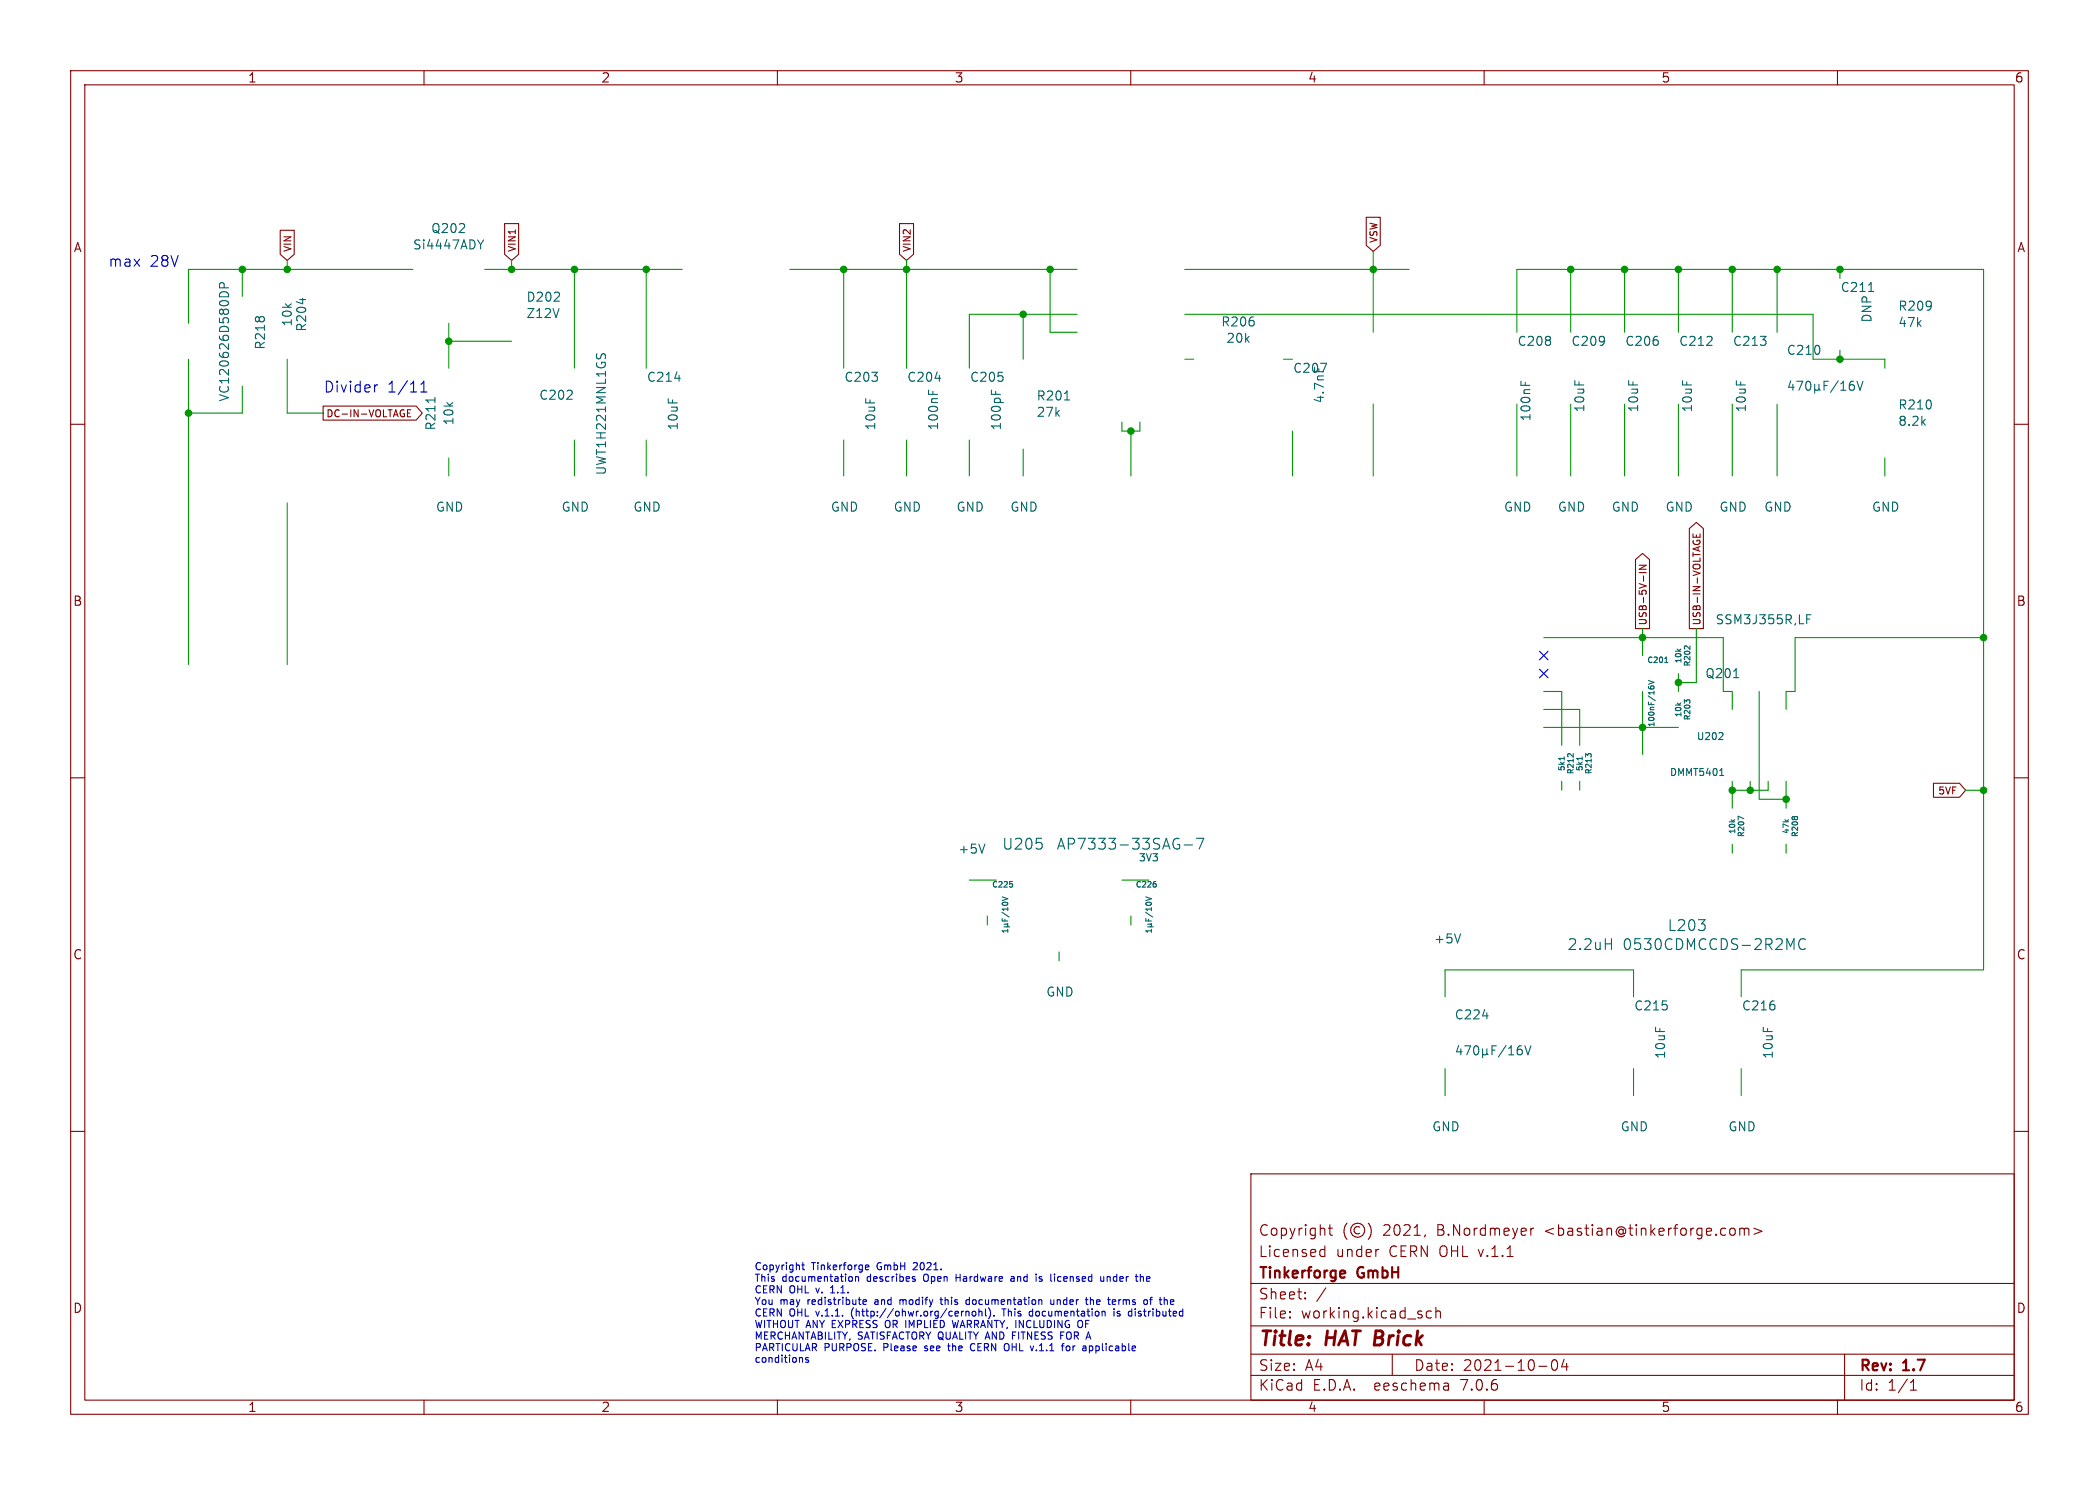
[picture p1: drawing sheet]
<svg xmlns="http://www.w3.org/2000/svg" width="297mm" height="210mm" viewBox="0 0 297 210" stroke-linecap="round" stroke-linejoin="round" font-family="sans-serif">
<g fill="none" stroke="#840000" stroke-width=".15">
<path d="M10 10h277v190h-277zM12 12h273v186h-273zM60 10v2M110 10v2M160 10v2M210 10v2M260 10v2M39.6 32.6h2v3.4l-1 .8-1-.8zM71.4 31.6h2v4.4l-1 .8-1-.8zM127.3 31.6h2v4.4l-1 .8-1-.8zM193.3 30.7h2v4l-1 .9-1-.9zM10 60h2"/>
<path d="M45.7 57.4h13.2l.9 1-.9 1h-13.2zM57.7 58.4h.3M58.1 58h-.4v.9h.4M285 60h2M231.4 79.1l1-.8 1 .8v9.8h-2zM231.9 79.9h1l-1 .6h1M239 74.7l1-.8 1 .8v14.2h-2zM239.6 75.5v.5h1v-.5M239.6 76.4v.1M240 75.6v.4M240.1 76.6v-.2h.4l.1 .2M231.9 81h1"/>
<path d="M10 110h2M273.6 110.8h3.7l.8 1-.8 1h-3.7zM285 110h2M10 160h2M285 160h2M177 166h108v32h-108zM186.9 177.6l.1 .1 .5-.1M186.9 176.8l.1-.1 .5 .1M187.5 176.2v1.5M188 173.7h.5M188.2 173.2v1.3v.1l.3 .1M190.6 173a1.72 1.72 0 0 0 0 2.3"/>
<path d="M192.4 173.6a.52 .52 0 0 0-.8 .4 .52 .52 0 0 0 .8 .4M193.6 173a1.72 1.72 0 0 1 0 2.3M195 176.7h.1M201.7 174.6l-.2 .3M216.6 173.7v1M217 173.7l-.3 .1-.1 .2M245 173.7a.41 .41 0 0 1 .5 .3v.4a.41 .41 0 0 1-.5 .3M246.2 173.8a.37 .37 0 0 1 .6 .1M246.2 173.7v1M246.8 173.9l.2-.2 .4 .1 .1 .9M246.8 173.9v.8M248.2 173.7l1.1 .4-1.1 .5"/>
<path d="M60 198v2M110 198v2M160 198v2M177 194.5h108M177 191.5h108M177 187.5h108M177 181.5h108M182.5 186.3h.1l-.1 .1M182.5 186.3v.1M182.5 185.5v.1M182.5 185.5h.1l-.1 .1M184.7 183.6v.1"/>
<path d="M184.7 183.6h-.1l.1 .1M184.7 182.8v.1M184.7 182.8h-.1l.1 .1M187.6 182.1l-1.3 2M197 191.5v3M202.5 185.5l-.4-.1-.3 .3v.4l.2 .2 .1 .1 .4-.1M203.2 185.5a.37 .37 0 0 1 .6 .1v.8M203.2 184.9v1.5M204.9 195.7l.1 .9M205 196.5l-.2 .1M205 196h-.2M210 198v2"/>
<path d="M217.7 193.2h1.2M219.7 192.4a.36 .36 0 0 1 .3-.1 .36 .36 0 0 1 .3 .3 .77 .77 0 0 1-.4 1.2 .91 .91 0 0 1-.2-1.4zM221.3 192.2l-.3 1.1h.9M221.7 192.8v1M260 198v2M261 191.5v6.5M270.3 196.6h.9M270.3 195.5l.4-.4v1.5"/>
<circle cx="192.1" cy="174" r="1"/>
</g>
<path d="M190.1 179.7l.2 .1v.2l-.7 .2M190.3 180.6l-.2 .1" fill="none" stroke="#840000" stroke-width=".3"/>
<g fill="none" stroke="#0000c2" stroke-width=".15">
<path d="M53.4 54.4l-.2 .1-.2 .2M59.5 55.4h.9M59.5 54.3l.5-.4v1.5M113.5 178.9h.3M113.6 178.6v.8l.2 .2M122.5 179l.1-.1h.2l.1 .1v.1l-.4 .1M122.5 179.4l.1 .2 .3-.1M129.3 178.6l-.1 .1M129.8 179l-.6 .6h.6M113.4 192l.2 .1v.6M114.4 192h-.3l-.1 .1v.2l.4 .1v.2h-.4M117.5 182.8h.6"/>
<path d="M117.7 182l-.2 .1M120.3 180.5l.2 .1 .1 .1v.4l-.3 .1M120.5 185.4v.7M121.1 180.6l.1-.1 .2 .1 .1 .6M121.1 180.5v.7M122.1 184.1l.5-.1v-.2h-.3l-.2 .1 .1 .5h.4M123.8 184.1v.3M125.3 186.9v.7M127.3 183.8v.7M127.6 183.8l-.3 .1M129.4 180.9l.1 .1-.1 .2M129.4 180.5l.1 .1"/>
<path d="M130.7 180.3v.8M130.8 191h.1M130.9 190.4v.2M133 183.8h.4M133.1 183.5v.8l.3 .2M134.1 190.3h.4M134.2 190v.9l.3 .1M134.7 186.7l.3 1.1 .2-.8 .2 .8M135.3 180.2v1M135.3 180.7h.6M136.7 184.3l.2 .2 .3-.1M136.7 185.4v.7"/>
<path d="M136.7 185.5l.1-.1 .3 .1v.6M137.2 183.8h-.3l-.2 .2M137.2 183.5v1M137.5 190.1a.5 .5 0 0 0-.2 .6 .5 .5 0 0 0 .6 .3M137.6 185.5l.3-.1 .2 .2v.3l-.2 .2h-.3v-.2zM138.5 185.5l.2-.1 .2 .1 .1 .6M138.5 185.1v1M139.4 185.1v.9l.2 .1M139.9 185a1.19 1.19 0 0 1 0 1.5M140.6 186v.1M142 185.1v1M142.6 190.1a.72 .72 0 0 1 0 .9"/>
<path d="M143.1 180.6h.4v.6M143.3 188.9h.3M143.5 180.8h-.3l-.2 .2 .2 .2h.3M145.7 186l.1 .1h.3M146.1 185.5l-.3-.1-.1 .1M146.1 185.1v1M147 181.2h.4M147.4 180.6l-.2-.1-.2 .2 .1 .1 .3 .1M148.7 183.8v.6l.3 .1 .1-.1M149.1 183.8v.7M149.2 180.2v.1M149.6 183.8v.7"/>
<path d="M149.7 180.6l-.1 .1 .1 .5M149.7 183.8l-.1 .1M150.1 188.9h.3M151 190.4l.2-.1 .2 .2v.3l-.2 .2h-.2l-.1-.2zM153 186.8a.72 .72 0 0 1 0 .9M154.1 190.4l.3-.1 .2 .2-.1 .5h-.4M154.3 183.9l.1-.1h.3v.7M154.3 183.5v1M155.7 180.5l.1 .7h.2l.2-.1M156.2 180.5v.7M156.2 185.4l.2 .2v.5M156.7 180.5v.7"/>
<path d="M157 180.6l-.2-.1-.1 .1M157.6 185.1v.1M157.6 185.4v.7M157.7 183.8l.2 .2-.5 .1M157.8 184.4l-.1 .1M158.1 186.1h.4M158.3 183.8v.7M158.4 183.9l-.1 .1M158.5 185.5l-.3-.1-.1 .2v.1l.4 .1M160.6 185.1v.1M160.6 185.4v.7M161.5 180.5l.3 .2v.5"/>
<path d="M162.3 180.6v.6M162.7 183.8h.3M162.7 180.8l-.5 .1M163 183.5l-.2 .1v.9M165.7 184.4h.3M165.7 183.8h.3l.1 .2-.5 .1"/>
</g>
<g fill="none" stroke="#009600" stroke-width=".15">
<path d="M34.3 38.1v3.8M40.6 36.8v1.3M58.4 38.1h-31.7v7.6M68.6 38.1h27.9M72.4 36.8v1.3M81.3 38.1v14M91.4 38.1v14M111.8 38.1h40.6M119.4 38.1v14M128.3 36.8v15.3M148.6 38.1v8.9h3.8M167.6 38.1h31.8"/>
<path d="M194.3 35.6v11.4M222.2 38.1v8.9M229.9 38.1v8.9M237.5 38.1v8.9M245.1 38.1v8.9M251.5 38.1v8.9M260.3 38.1v1.3M26.7 50.8v43.2M34.3 54.6v3.8h-7.6M40.6 50.8v7.6h5.1M63.5 45.7v6.4M63.5 48.3h8.9"/>
<path d="M144.8 44.5v6.3M152.4 44.5h-15.2v7.6M158.7 59.7v1.3h2.6v-1.3M167.6 44.5h88.9v6.3h10.2v1.3M167.6 50.8h1.3M181.6 50.8h1.3M194.3 57.2v10.1M214.6 47v-8.9h66.1v99.1h-34.3v3.8M214.6 57.2v10.1M222.2 57.2v10.1M229.9 57.2v10.1M237.5 57.2v10.1"/>
<path d="M245.1 57.2v10.1M251.5 57.2v10.1M260.3 49.5v1.3M40.6 71.1v22.9M63.5 64.8v2.5M81.3 62.2v5.1M91.4 62.2v5.1M119.4 62.2v5.1M128.3 62.2v5.1M137.2 62.2v5.1M144.8 63.5v3.8M160 61v6.3"/>
<path d="M182.9 61v6.3M266.7 64.8v2.5M218.4 97.8h2.6v7.6M218.4 90.2h25.4v7.6h1.3v2.5M232.4 88.9v3.8M232.4 97.8v8.9M237.5 95.3v2.5M240 88.9v7.6h-2.5M248.9 97.8v15.2h3.8M280.7 90.2h-26.7v7.6h-1.3v2.5M218.4 102.9h19.1M218.4 100.3h5.1v5.1"/>
<path d="M221 110.5v1.3M223.5 110.5v1.3M245.1 110.5v3.8M245.1 119.4v1.3M247.6 110.5v1.3M250.2 110.5v1.3h-5.1M252.7 110.5v3.8M252.7 119.4v1.3M278.1 111.8h2.6M137.2 124.5h3.8M139.7 129.5v1.3M149.9 134.6v1.3"/>
<path d="M158.7 124.5h3.9M160 129.5v1.3M204.5 141v-3.8h26.6v3.8M204.5 151.1v3.8M231.1 151.1v3.8M246.4 151.1v3.8"/>
</g>
<path d="M217.8 94.6l1.2 1.3M217.8 92.1l1.2 1.2M219 94.6l-1.2 1.3M219 92.1l-1.2 1.2" fill="none" stroke="#000084" stroke-width=".15"/>
<g fill="none" stroke="#006464" stroke-width=".15">
<path d="M68.4 33.9l-.4 .7M31.2 41.4l.4-.2 .5 .2M31.7 40.7v-.6l-.2-.1h-.3l-.1 .2v.5h1.2M42.8 42.2v.8M61.5 56.2v.7M84.5 50l-.1 .5M85.1 50.3l.2-.3 .2 .1 .2 .2M95.5 53.5h.8M131.4 55.2v.6M132 55.3v.5M132.3 53.5h.8M140.3 55.2v.6"/>
<path d="M140.9 55.3v.5M150.6 56.6h.8M186.9 51.4h.8l-.5 1.2M215.2 53.9v.6M215.8 54.1v.4M253.4 53.9l-.3 .9h.8M253.7 54.3v.9M254.2 53.9h.9l-.6 1.3M255.6 54l.2-.1a.69 .69 0 0 1 .3 1.2l-.2 .1a.68 .68 0 0 1-.3-1.2zM256.8 55l.2 .2h.2l.2-.2M256.8 54.3v1.3M257.4 55l.2 .2"/>
<path d="M257.4 54.3v.7M258.1 54.5h.4M258.7 53.9h-.6v1.3M260.1 53.9l-1.1 1.6M260.5 55.2h.7M260.5 54.3l.3-.4v1.3M262.3 53.9a.5 .5 0 0 0-.6 .6v.4l.1 .2 .4 .1 .1-.1 .1-.5-.1-.1-.4-.1-.2 .2M262.8 53.9l.4 1.3 .4-1.3M264.4 41.2h.7M233.2 97.1l.1 .2M233.2 96.2l.8 .3-.8 .3M233.5 97.3l.2-.3h.3v.3"/>
<path d="M235.6 93.7h.4M235.7 93l.1-.1v.8M238.6 99.2l-.3-.2v.4M238.7 99h.1h.3M239.1 91.3v.5l-.4-.4-.2-.1-.2 .2M245.3 95.8h.7M255.6 87.5h.5M255.6 86.9h.6M139.4 119.4l-.5 1.2M147.4 119.3l.1 .1-.1 .5M167.6 119.5h1.1M169.3 118.6h1l-.6 1.5"/>
<path d="M221.3 107v.5M222.6 106.6v.5l-.4-.5h-.2l-.2 .1M223.9 107v.5M224.7 106.8l-.3-.2v.5M224.7 106.7l.1-.1 .3 .1M243.3 109.7h.6M243.5 108.8l.1-.1v1M243.6 103.6l.2 .2-.1 .2-.5 .6h.6M246.7 115.8l-.8-.4v.6M253.6 115.6l.1-.1 .2 .1 .3-.1 .2 .1M141.8 129l1 .7M141.8 129.9v.3h.8"/>
<path d="M141.8 126.8l.8 .3-.8 .3M141.8 127.7a.38 .38 0 0 1 .5-.2 .38 .38 0 0 1 .3 .4 .38 .38 0 0 1-.5 .2 .38 .38 0 0 1-.3-.4zM142.1 131.1h.8M142.1 130.7h.4M142.2 130v.2M142.5 130.7l.1 .1-.1 .3M142.6 131.6h-.8l.2 .3M142.6 128.6h-.8l.2 .2M142.6 128.3v.5M142.6 131.4v.5M142.6 130.6l-.1 .1M142.9 124.7h.4"/>
<path d="M143.1 125l.2 .1v.2l-.2 .2M162.1 129l1 .7M162.1 129.9v.3h.8M162.1 126.8l.8 .3-.8 .3M162.2 127.7a.38 .38 0 0 1 .4-.2 .38 .38 0 0 1 .3 .4 .38 .38 0 0 1-.5 .2 .38 .38 0 0 1-.2-.4zM162.4 131.1h.8M162.4 130.7h.4M162.5 130v.2M162.8 130.7l.1 .1-.1 .3M162.9 128.3v.5M162.9 131.4v.5M162.9 131.6h-.8l.3 .3"/>
<path d="M162.9 130.6l-.1 .1M162.9 128.6h-.8l.3 .2M163.5 125l.1 .1-.1 .3M206.7 132.1l-.5 1.2M227.1 133.5h.9M228 132.8v1.5M253.3 133.8l.6-1v1.5M255.5 132.9a.61 .61 0 0 0-.8 0 .61 .61 0 0 0-.2 .7 .57 .57 0 0 0 .3 .6 .57 .57 0 0 0 .7-.1M206.4 147.8l-.3 .9h.8M206.7 148.3v.9M207.2 147.9h.9l-.6 1.3M208.7 148l.1-.1a.69 .69 0 0 1 .3 1.1l-.2 .2a.69 .69 0 0 1-.3-1.2z"/>
<path d="M209.8 149l.2 .2h.2l.2-.2M209.8 148.3v1.3M209.8 143.7h.8M210.4 149l.2 .2M210.4 148.3v.7M211.1 148.5h.4M211.7 147.9h-.6v1.3M213.1 147.8l-1.1 1.7M213.5 149.2h.7M213.5 148.3l.3-.4v1.3M215.3 147.9a.5 .5 0 0 0-.6 .5v.5l.1 .2 .4 .1 .1-.2 .1-.4-.1-.2h-.4l-.2 .2M215.8 147.9l.4 1.3 .4-1.3"/>
</g>
<g fill="#009600" stroke="#009600" stroke-width=".15">
<circle cx="280.7" cy="111.8" r=".46"/>
<circle cx="280.7" cy="90.2" r=".46"/>
<circle cx="252.7" cy="113" r=".46"/>
<circle cx="237.5" cy="96.5" r=".46"/>
<circle cx="232.4" cy="102.9" r=".46"/>
<circle cx="232.4" cy="90.2" r=".46"/>
<circle cx="81.3" cy="38.1" r=".46"/>
<circle cx="91.4" cy="38.1" r=".46"/>
<circle cx="63.5" cy="48.3" r=".46"/>
<circle cx="72.4" cy="38.1" r=".46"/>
<circle cx="229.9" cy="38.1" r=".46"/>
<circle cx="245.1" cy="38.1" r=".46"/>
<circle cx="237.5" cy="38.1" r=".46"/>
<circle cx="222.2" cy="38.1" r=".46"/>
<circle cx="194.3" cy="38.1" r=".46"/>
<circle cx="144.8" cy="44.5" r=".46"/>
<circle cx="148.6" cy="38.1" r=".46"/>
<circle cx="128.3" cy="38.1" r=".46"/>
<circle cx="119.4" cy="38.1" r=".46"/>
<circle cx="245.1" cy="111.8" r=".46"/>
<circle cx="247.6" cy="111.8" r=".46"/>
<circle cx="260.3" cy="38.1" r=".46"/>
<circle cx="251.5" cy="38.1" r=".46"/>
<circle cx="260.3" cy="50.8" r=".46"/>
<circle cx="34.3" cy="38.1" r=".46"/>
<circle cx="26.7" cy="58.4" r=".46"/>
<circle cx="40.6" cy="38.1" r=".46"/>
<circle cx="160" cy="61" r=".46"/>
</g>
<g font-size="2.8" fill="#840000">
<text x="178" y="190.9">Title:</text>
<text x="187.7" y="190.9">HAT Brick</text>
</g>
<g font-size="2.1" fill="#0000c2">
<text x="15.2" y="37.9">max</text>
<text x="21.2" y="37.9">28V</text>
<text x="45.7" y="55.6">Divider</text>
<text x="54.8" y="55.6">1/11</text>
</g>
<g font-size="2.1" fill="#006464">
<text x="141.7" y="120.4">U205</text>
<text x="149.4" y="120.4">AP7333-33SAG-7</text>
<text x="235.9" y="131.9">L203</text>
<text x="221.7" y="134.6">2.2uH</text>
<text x="229.6" y="134.6">0530CDMCCDS-2R2MC</text>
</g>
<g font-size="2.1" fill="#840000">
<text x="178" y="178">Licensed</text>
<text x="178" y="175">Copyright</text>
<text x="189" y="178">under</text>
<text x="195.7" y="175">2021,</text>
<text x="196.6" y="178">CERN OHL v.1.1</text>
<text x="203.5" y="175">B.Nordmeyer</text>
<text x="218.8" y="175">&lt;bastian@tinkerforge.com&gt;</text>
<text x="178" y="184">Sheet:</text>
<text x="178" y="181.2">Tinkerforge</text>
<text x="192.2" y="181.2">GmbH</text>
<text x="178" y="186.7">File:</text>
<text x="184.1" y="186.7">working.kicad_sch</text>
<text x="178" y="196.9">KiCad</text>
<text x="178" y="194.1">Size:</text>
<text x="184.7" y="194.1">A4</text>
<text x="185.7" y="196.9">E.D.A.</text>
<text x="194.6" y="196.9">eeschema</text>
<text x="200" y="194.1">Date:</text>
<text x="207" y="196.9">7.0.6</text>
<text x="207" y="194.1">2021-10-04</text>
<text x="263" y="194.3">Rev:</text>
<text x="263" y="196.9">Id:</text>
<text x="267.1" y="196.9">1/1</text>
<text x="269.4" y="194.3">1.7</text>
</g>
<g font-size="1.8" fill="#840000">
<text x="35" y="11.9">1</text>
<text x="85" y="11.9">2</text>
<text x="135" y="11.9">3</text>
<text x="185" y="11.9">4</text>
<text x="235" y="11.9">5</text>
<text x="285" y="11.9">6</text>
<text x="10.3" y="35.9">A</text>
<text x="285.3" y="35.9">A</text>
<text x="10.3" y="85.9">B</text>
<text x="285.3" y="85.9">B</text>
<text x="10.3" y="135.9">C</text>
<text x="285.3" y="135.9">C</text>
<text x="10.3" y="185.9">D</text>
<text x="285.3" y="185.9">D</text>
<text x="35" y="199.9">1</text>
<text x="85" y="199.9">2</text>
<text x="135" y="199.9">3</text>
<text x="185" y="199.9">4</text>
<text x="235" y="199.9">5</text>
<text x="285" y="199.9">6</text>
</g>
<g font-size="1.8" fill="#006464">
<text x="58.3" y="35.5">Si4447ADY</text>
<text x="60.9" y="33.2">Q202</text>
<text x="260.4" y="41.5">C211</text>
<text x="41.5" y="46.3" transform="rotate(-90 41.5 46.3)">10k</text>
<text x="43.5" y="47" transform="rotate(-90 43.5 47)">R204</text>
<text x="74.4" y="42.9">D202</text>
<text x="74.4" y="45.2">Z12V</text>
<text x="172.7" y="46.4">R206</text>
<text x="265" y="45.7" transform="rotate(-90 265 45.7)">DNP</text>
<text x="268.5" y="44.1">R209</text>
<text x="268.5" y="46.5">47k</text>
<text x="37.7" y="49.5" transform="rotate(-90 37.7 49.5)">R218</text>
<text x="173.4" y="48.7">20k</text>
<text x="182.9" y="52.9">C207</text>
<text x="214.6" y="49.1">C208</text>
<text x="222.3" y="49.1">C209</text>
<text x="229.9" y="49.1">C206</text>
<text x="237.5" y="49.1">C212</text>
<text x="245.1" y="49.1">C213</text>
<text x="252.7" y="50.4">C210</text>
<text x="32.6" y="56.9" transform="rotate(-90 32.6 56.9)">VC120626D580DP</text>
<text x="76.2" y="56.7">C202</text>
<text x="91.4" y="54.2">C214</text>
<text x="119.4" y="54.2">C203</text>
<text x="128.3" y="54.2">C204</text>
<text x="137.2" y="54.2">C205</text>
<text x="146.6" y="56.8">R201</text>
<text x="146.6" y="59.2">27k</text>
<text x="187.6" y="57.1" transform="rotate(-90 187.6 57.1)">4.7nF</text>
<text x="216.8" y="59.7" transform="rotate(-90 216.8 59.7)">100nF</text>
<text x="224.4" y="58.4" transform="rotate(-90 224.4 58.4)">10uF</text>
<text x="232" y="58.4" transform="rotate(-90 232 58.4)">10uF</text>
<text x="239.6" y="58.4" transform="rotate(-90 239.6 58.4)">10uF</text>
<text x="247.2" y="58.4" transform="rotate(-90 247.2 58.4)">10uF</text>
<text x="268.5" y="58.1">R210</text>
<text x="61.8" y="61" transform="rotate(-90 61.8 61)">R211</text>
<text x="64.4" y="60.2" transform="rotate(-90 64.4 60.2)">10k</text>
<text x="96.1" y="61" transform="rotate(-90 96.1 61)">10uF</text>
<text x="124.1" y="61" transform="rotate(-90 124.1 61)">10uF</text>
<text x="132.9" y="61" transform="rotate(-90 132.9 61)">100nF</text>
<text x="141.8" y="61" transform="rotate(-90 141.8 61)">100pF</text>
<text x="268.5" y="60.4">8.2k</text>
<text x="86" y="67.3" transform="rotate(-90 86 67.3)">UWT1H221MNL1GS</text>
<text x="61.6" y="72.6">GND</text>
<text x="79.4" y="72.6">GND</text>
<text x="89.5" y="72.6">GND</text>
<text x="117.5" y="72.6">GND</text>
<text x="126.4" y="72.6">GND</text>
<text x="135.3" y="72.6">GND</text>
<text x="142.9" y="72.6">GND</text>
<text x="212.7" y="72.6">GND</text>
<text x="220.3" y="72.6">GND</text>
<text x="228" y="72.6">GND</text>
<text x="235.6" y="72.6">GND</text>
<text x="243.2" y="72.6">GND</text>
<text x="249.6" y="72.6">GND</text>
<text x="264.8" y="72.6">GND</text>
<text x="242.7" y="88.5">SSM3J355R,LF</text>
<text x="241.2" y="96.1">Q201</text>
<text x="135.5" y="120.9">+5V</text>
<text x="202.8" y="133.6">+5V</text>
<text x="148" y="141.1">GND</text>
<text x="231.1" y="143.1">C215</text>
<text x="246.4" y="143.1">C216</text>
<text x="205.7" y="144.4">C224</text>
<text x="235.8" y="149.9" transform="rotate(-90 235.8 149.9)">10uF</text>
<text x="251.1" y="149.9" transform="rotate(-90 251.1 149.9)">10uF</text>
<text x="202.6" y="160.2">GND</text>
<text x="229.2" y="160.2">GND</text>
<text x="244.5" y="160.2">GND</text>
</g>
<g font-size="1.4" fill="#840000">
<text x="41.4" y="35.7" transform="rotate(-90 41.4 35.7)">VIN</text>
<text x="73.2" y="35.7" transform="rotate(-90 73.2 35.7)">VIN1</text>
<text x="129.1" y="35.7" transform="rotate(-90 129.1 35.7)">VIN2</text>
<text x="195.1" y="34.4" transform="rotate(-90 195.1 34.4)">VSW</text>
<text x="46.1" y="59.2">DC-IN-VOLTAGE</text>
<text x="233.2" y="88.5" transform="rotate(-90 233.2 88.5)">USB-5V-IN</text>
<text x="240.8" y="88.5" transform="rotate(-90 240.8 88.5)">USB-IN-VOLTAGE</text>
<text x="274.1" y="112.6">5VF</text>
</g>
<g font-size="1.4" fill="#006464">
<text x="240" y="104.9">U202</text>
<text x="236.2" y="109.9">DMMT5401</text>
<text x="161" y="122">3V3</text>
</g>
<g font-size="1.4" fill="#0000c2">
<text x="106.7" y="179.7">Copyright</text>
<text x="114.9" y="179.7">Tinkerforge</text>
<text x="124.3" y="179.7">GmbH</text>
<text x="129.7" y="179.7">2021.</text>
<text x="106.7" y="181.3">This</text>
<text x="106.7" y="183">CERN</text>
<text x="106.7" y="184.6">You</text>
<text x="110.4" y="184.6">may</text>
<text x="110.7" y="181.3">documentation</text>
<text x="111.7" y="183">OHL</text>
<text x="114.5" y="184.6">redistribute</text>
<text x="115.7" y="183">v.</text>
<text x="118" y="183">1.1.</text>
<text x="122.9" y="181.3">describes</text>
<text x="124.2" y="184.6">and</text>
<text x="128" y="184.6">modify</text>
<text x="131.1" y="181.3">Open</text>
<text x="134.1" y="184.6">this</text>
<text x="136" y="181.3">Hardware</text>
<text x="137.9" y="184.6">documentation</text>
<text x="144" y="181.3">and</text>
<text x="147.8" y="181.3">is</text>
<text x="150.1" y="181.3">licensed</text>
<text x="150.1" y="184.6">under</text>
<text x="155.4" y="184.6">the</text>
<text x="157.4" y="181.3">under</text>
<text x="158.8" y="184.6">terms</text>
<text x="162.7" y="181.3">the</text>
<text x="164.1" y="184.6">of</text>
<text x="106.7" y="186.2">CERN</text>
<text x="106.7" y="187.9">WITHOUT ANY EXPRESS</text>
<text x="106.7" y="189.5">MERCHANTABILITY,</text>
<text x="106.7" y="191.2">PARTICULAR</text>
<text x="111.7" y="186.2">OHL</text>
<text x="115.7" y="186.2">v.1.1.</text>
<text x="116.7" y="191.2">PURPOSE.</text>
<text x="120.9" y="186.2">(http://ohwr.org/cernohl).</text>
<text x="121.4" y="189.5">SATISFACTORY QUALITY AND</text>
<text x="125.2" y="191.2">Please</text>
<text x="125.7" y="187.9">OR IMPLIED</text>
<text x="131.3" y="191.2">see</text>
<text x="134.9" y="191.2">the</text>
<text x="135.8" y="187.9">WARRANTY, INCLUDING</text>
<text x="138.3" y="191.2">CERN</text>
<text x="142.6" y="186.2">This</text>
<text x="143.3" y="191.2">OHL</text>
<text x="143.9" y="189.5">FITNESS</text>
<text x="146.6" y="186.2">documentation</text>
<text x="147.3" y="191.2">v.1.1</text>
<text x="151" y="189.5">FOR</text>
<text x="152" y="191.2">for</text>
<text x="154" y="187.9">OF</text>
<text x="155.2" y="191.2">applicable</text>
<text x="158.8" y="186.2">is</text>
<text x="161.1" y="186.2">distributed</text>
<text x="106.7" y="192.8">conditions</text>
</g>
<g font-size="1.1" fill="#006464">
<text x="233" y="94">C201</text>
<text x="238.1" y="93.9" transform="rotate(-90 238.1 93.9)">10k</text>
<text x="239.4" y="94.4" transform="rotate(-90 239.4 94.4)">R202</text>
<text x="238.1" y="101.5" transform="rotate(-90 238.1 101.5)">10k</text>
<text x="239.4" y="102" transform="rotate(-90 239.4 102)">R203</text>
<text x="234.3" y="103" transform="rotate(-90 234.3 103)">100nF/16V</text>
<text x="221.6" y="109.2" transform="rotate(-90 221.6 109.2)">5k1</text>
<text x="222.9" y="109.6" transform="rotate(-90 222.9 109.6)">R212</text>
<text x="224.1" y="109.2" transform="rotate(-90 224.1 109.2)">5k1</text>
<text x="225.4" y="109.6" transform="rotate(-90 225.4 109.6)">R213</text>
<text x="245.7" y="118.1" transform="rotate(-90 245.7 118.1)">10k</text>
<text x="247" y="118.5" transform="rotate(-90 247 118.5)">R207</text>
<text x="253.4" y="118.1" transform="rotate(-90 253.4 118.1)">47k</text>
<text x="254.6" y="118.5" transform="rotate(-90 254.6 118.5)">R208</text>
<text x="140.3" y="125.7">C225</text>
<text x="160.6" y="125.7">C226</text>
</g>
</svg>
